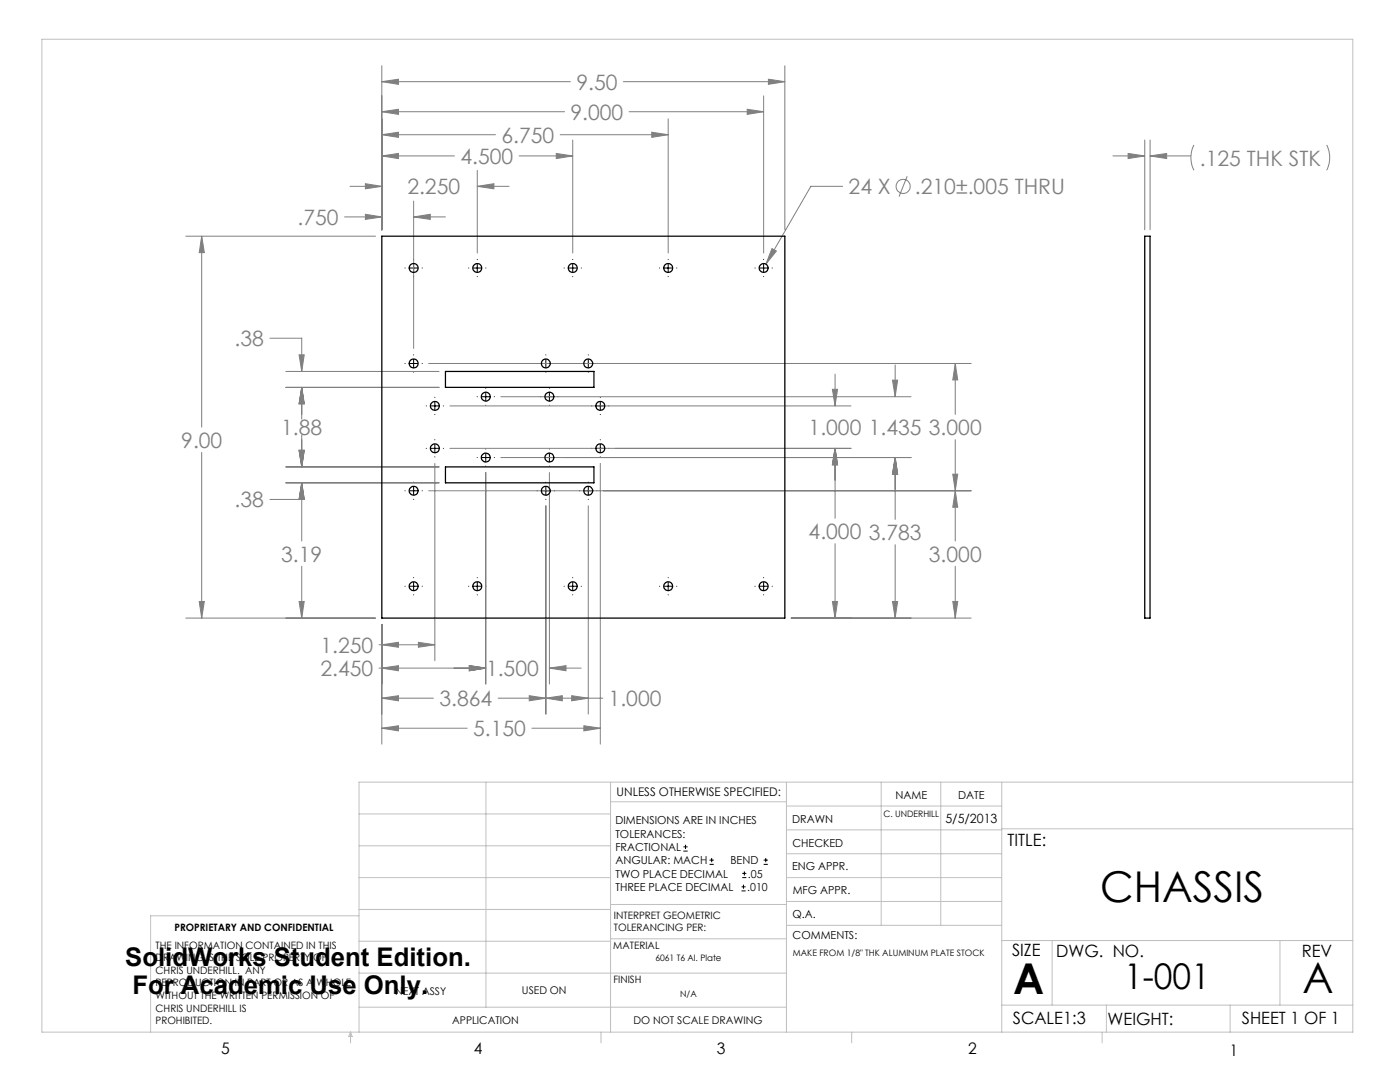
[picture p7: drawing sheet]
<svg xmlns="http://www.w3.org/2000/svg" width="279mm" height="216mm" viewBox="0 0 279 216" stroke-linecap="round" stroke-linejoin="round" font-family="sans-serif">
<g fill="none" stroke="#808080" stroke-width=".2">
<path d="M76.2 16.3l3.3-.5v1zM76.2 13.1v32.8M76.2 16.3h37.6M124.4 16.3h32.2M152.4 19.1v31.4M153.4 15.8l3.2 .5-3.2 .5zM156.6 13.1v32.8M69.8 37.2h6.4M72.9 36.7l3.3 .5-3.3 .5zM76.2 31.1l3.3-.5v1zM76.2 26.9l3.3-.5v1zM76.2 22.3l3.3-.5v1z"/>
<path d="M76.2 31.1h14.5M76.2 26.9h22.7M76.2 22.3h36.5M95.2 37.2l3.4-.5v1zM95.2 34v16.5M95.2 37.2h6.4M103.6 31.1h10.7M111 30.6l3.3 .5-3.3 .5zM111.8 26.9h21.5M114.3 27.9v22.6M125.6 22.3h26.8M130.1 26.4l3.2 .5-3.2 .5z"/>
<path d="M133.3 23.7v26.8M149.1 21.8l3.3 .5-3.3 .5zM168.2 37.2h-6.4l-8.9 15.5M181 35.2l-1.6 4M222.1 31.1h6.4M225.1 30.6l3.4 .5-3.4 .5zM228.5 27.9v18M229.5 31.1l3.3-.5v1zM229.5 31.1h8.2M229.5 27.9v18M238.3 28.9a5.6 5.6 0 0 0 0 5.1M264.8 28.9a5.6 5.6 0 0 1 0 5.1"/>
<path d="M37.1 47.1h37.8M40.3 47.1l.5 3.3h-1zM40.3 47.1v38.1M68.8 43.3h7.4M72.9 42.8l3.3 .5-3.3 .5zM82.5 43.3l3.4-.5v1zM82.5 40.1v29.4M82.5 43.3h6.4M154.1 49.6l.8 .5-2 2.6zM53.9 67.5h6.3v6.6M57 77.3h30.6M57 74.1h30.6"/>
<path d="M59.7 70.8h1l-.5 3.3zM60.2 77.3l.5 3.3h-1zM60.2 77.3v6.3M85.5 72.5h108.3M99.9 79.2h81.9M166.1 77.7h1l-.4 3.3zM166.7 74.6v6.4M178.1 75.8h1l-.5 3.4zM178.6 72.8v6.4M190.6 72.5l.5 3.3h-1zM190.6 72.5v10.2M40.3 90.3v33"/>
<path d="M53.9 99.7h6.3M57 96.3h30.6M57 93.2h30.6M59.7 89.9h1l-.5 3.3zM60.2 96.3l.5 3.3h-1zM60.2 86.8v6.4M60.2 96.3v11.6M85.5 97.9h108.3M86.8 92.5v39.3M89.8 89.5h80M89.8 81h80M96.9 94.3v42.2"/>
<path d="M99.9 91.3h81.9M109.6 94.3v42.2M119.8 92.5v56M166.7 89.5l.4 3.2h-1zM166.7 89.5v13.9M178.6 91.3l.5 3.3h-1zM178.6 91.3v12.3M190.1 94.6h1l-.5 3.3zM190.6 97.9l.5 3.3h-1zM190.6 87.7v20.2M60.2 113v10.3M108.9 100.9v41.6"/>
<path d="M117.4 100.9v41.6M166.7 108.5v14.8M178.6 108.7v14.6M190.6 113v10.3M37.1 123.3h37.8M39.8 120h1l-.5 3.3zM59.7 120h1l-.5 3.3zM75.6 128.7h11.2M75.6 133.3h21.3M76.2 128.7l3.3-.5v1zM76.2 133.3l3.3-.5v1zM76.2 139.3l3.3-.5v1z"/>
<path d="M76.2 124.6v23.9M76.2 139.3h10.3M83.5 128.2l3.3 .5-3.3 .5zM93.7 132.8l3.2 .5-3.2 .5zM99.4 139.3h20.9M105.6 138.8l3.3 .5-3.3 .5zM108.9 139.3l3.3-.5v1zM109.6 133.3l3.4-.5v1zM109.6 133.3h6.4M114.1 138.8l3.3 .5-3.3 .5zM157.9 123.3h35.9M166.1 120h1l-.4 3.3z"/>
<path d="M178.1 120h1l-.5 3.3zM190.1 120h1l-.5 3.3zM76.2 145.3l3.3-.5v1zM76.2 145.3h17M106.2 145.3h13.6M116.5 144.8l3.3 .5-3.3 .5z"/>
<circle cx="180.2" cy="37.2" r="1.4"/>
</g>
<g fill="none" stroke="#000" stroke-width=".2">
<path d="M80.8 53.5h.1M81.7 53.5h1.7M82.5 51.8h.1M82.5 52.6v1.7M82.5 55.2h.1M84.2 53.5h.1M93.5 53.5h.1M94.4 53.5h1.7M95.2 51.8h.1M95.2 52.6v1.7M95.2 55.2h.1M96.9 53.5h.1"/>
<path d="M112.6 53.5h.1M113.5 53.5h1.6M114.3 51.8h.1M114.3 52.6v1.7M114.3 55.2h.1M116 53.5h.1M131.6 53.5h.1M132.5 53.5h1.7M133.3 51.8h.1M133.3 52.6v1.7M133.3 55.2h.1M135 53.5h.1"/>
<path d="M150.7 53.5h.1M151.6 53.5h1.6M152.4 51.8h.1M152.4 52.6v1.7M152.4 55.2h.1M154.1 53.5h.1M80.8 72.5h.1M81.7 72.5h1.7M82.5 70.8h.1M82.5 71.7v1.7M82.5 74.2v.1M84.2 72.5h.1"/>
<path d="M86.8 79.3h.1M95.2 79.2h.1M96.1 79.2h1.7M96.9 77.4v.1M96.9 78.3v1.7M98.6 79.2h.1M107.2 72.5h.1M107.9 79.2h.1M108.1 72.5h1.7M108.8 79.2h1.7M108.9 70.8h.1M108.9 71.7v1.7"/>
<path d="M108.9 74.2v.1M109.6 77.4v.1M109.6 78.3v1.7M110.6 72.5h.1M111.3 79.2h.1M115.6 72.5h.1M116.6 72.5h1.7M117.4 70.8h.1M117.4 71.7v1.7M117.4 74.2v.1M119.1 72.5h.1M119.8 79.3h.1"/>
<path d="M80.8 97.9h.1M81.7 97.9h1.7M82.5 96.2h.1M82.5 97.1v1.7M82.5 99.6v.1M84.2 97.9h.1M85.1 81h.1M85.1 89.5h.1M85.9 81h1.7M85.9 89.5h1.7M86.8 80.2v1.6M86.8 82.7h.1"/>
<path d="M86.8 87.7v.1M86.8 88.6v1.7M86.8 91.2h.1M88.5 81h.1M88.5 89.5h.1M95.2 91.3h.1M96.1 91.3h1.7M96.9 80.9h.1M96.9 89.6h.1M96.9 90.5v1.6M96.9 93h.1M98.6 91.3h.1"/>
<path d="M107.2 97.9h.1M107.9 91.3h.1M108.1 97.9h1.7M108.8 91.3h1.7M108.9 96.2h.1M108.9 97.1v1.7M108.9 99.6v.1M109.6 80.9h.1M109.6 89.6h.1M109.6 90.5v1.6M109.6 93h.1M110.6 97.9h.1"/>
<path d="M111.3 91.3h.1M115.6 97.9h.1M116.6 97.9h1.7M117.4 96.2h.1M117.4 97.1v1.7M117.4 99.6v.1M118.1 81h.1M118.1 89.5h.1M119 81h1.6M119 89.5h1.6M119.1 97.9h.1M119.8 80.2v1.6"/>
<path d="M119.8 82.7h.1M119.8 87.7v.1M119.8 88.6v1.7M119.8 91.2h.1M121.5 81h.1M121.5 89.5h.1M80.8 117h.1M81.7 117h1.7M82.5 115.3h.1M82.5 116.1v1.7M82.5 118.7h.1M84.2 117h.1"/>
<path d="M93.5 117h.1M94.4 117h1.7M95.2 115.3h.1M95.2 116.1v1.7M95.2 118.7h.1M96.9 117h.1M112.6 117h.1M113.5 117h1.6M114.3 115.3h.1M114.3 116.1v1.7M114.3 118.7h.1M116 117h.1"/>
<path d="M131.6 117h.1M132.5 117h1.7M133.3 115.3h.1M133.3 116.1v1.7M133.3 118.7h.1M135 117h.1M150.7 117h.1M151.6 117h1.6M152.4 115.3h.1M152.4 116.1v1.7M152.4 118.7h.1M154.1 117h.1"/>
<path d="M136.4 169.8h.8M136.4 169h.8M136.8 168.6v.8M141.6 172.5h.9M141.6 171.6h.9M142 171.2v.8M148 177.8h.8M148 177h.8M148.1 175.1h.8M148.1 174.3h.8M148.4 176.5v.8M148.6 173.9v.8"/>
<path d="M152.4 172.5h.8M152.4 171.6h.8M152.8 171.2v.8"/>
</g>
<g fill="none" stroke="#c0c0c0" stroke-width=".2">
<path d="M8.4 7.8h261.6v198.2h-261.6zM97 156.1v44.9M121.8 156.1v49.9M121.8 160h35.2M157 156.1v49.9M175.9 156.1v28.5M187.7 156.1v28.5M199.9 156.1v49.9M270 156.1h-198.4v49.9M71.6 175.1h50.2M71.6 168.8h50.2M71.6 162.4h50.2"/>
<path d="M157 170.4h42.9M157 165.6h42.9M157 160.8h42.9M157 175.1h42.9M157 179.9h42.9M199.9 165.4h70.1M71.6 194.2h85.4M71.6 187.8h50.2M71.6 181.5h50.2M71.6 182.7h-41.5v23.3M121.8 187.3h35.2M121.8 180.5h35.2"/>
<path d="M157 184.6h42.9M199.9 187.7h70.1M210 187.7v12.9M255.4 187.7v12.9M70 206v2.1M70 206l.3 .8h-.7zM71.6 201h85.4M119.9 206v2.1M170 206v2.1M199.9 200.6h70.1M220 206v2.1M220.8 200.6v5.4"/>
<path d="M245.5 200.6v5.4"/>
</g>
<path d="M76.2 16.3l3.3-.5v1zM153.4 15.8l3.2 .5-3.2 .5zM39.8 120h1l-.5 3.3zM40.3 47.1l.5 3.3h-1zM72.9 42.8l3.3 .5-3.3 .5zM82.5 43.3l3.4-.5v1zM72.9 36.7l3.3 .5-3.3 .5zM95.2 37.2l3.4-.5v1zM76.2 31.1l3.3-.5v1zM111 30.6l3.3 .5-3.3 .5zM76.2 26.9l3.3-.5v1zM130.1 26.4l3.2 .5-3.2 .5zM76.2 22.3l3.3-.5v1zM149.1 21.8l3.3 .5-3.3 .5zM76.2 128.7l3.3-.5v1zM83.5 128.2l3.3 .5-3.3 .5zM76.2 133.3l3.3-.5v1zM93.7 132.8l3.2 .5-3.2 .5zM76.2 139.3l3.3-.5v1zM105.6 138.8l3.3 .5-3.3 .5zM93.7 132.8l3.2 .5-3.2 .5zM109.6 133.3l3.4-.5v1zM108.9 139.3l3.3-.5v1zM114.1 138.8l3.3 .5-3.3 .5zM76.2 145.3l3.3-.5v1zM116.5 144.8l3.3 .5-3.3 .5zM59.7 120h1l-.5 3.3zM60.2 96.3l.5 3.3h-1zM60.2 96.3l.5 3.3h-1zM59.7 89.9h1l-.5 3.3zM59.7 89.9h1l-.5 3.3zM60.2 77.3l.5 3.3h-1zM60.2 77.3l.5 3.3h-1zM59.7 70.8h1l-.5 3.3zM166.7 89.5l.4 3.2h-1zM166.1 77.7h1l-.4 3.3zM178.6 91.3l.5 3.3h-1zM178.1 75.8h1l-.5 3.4zM190.1 94.6h1l-.5 3.3zM190.6 72.5l.5 3.3h-1zM190.1 120h1l-.5 3.3zM190.6 97.9l.5 3.3h-1zM178.1 120h1l-.5 3.3zM178.6 91.3l.5 3.3h-1zM166.1 120h1l-.4 3.3zM166.7 89.5l.4 3.2h-1zM154.1 49.6l-1.2 3.1 2-2.6zM229.5 31.1l3.3-.5v1zM225.1 30.6l3.4 .5-3.4 .5z" fill="#808080"/>
<g fill="none" stroke="#000" stroke-width=".25">
<path d="M76.2 47.1h80.4v76.2h-80.4zM228.5 47.1h1v76.2h-1zM88.9 74.1h29.6v3.2h-29.6zM88.9 93.2h29.6v3.1h-29.6z"/>
<circle cx="82.6" cy="53.5" r=".89"/>
<circle cx="95.2" cy="53.5" r=".88"/>
<circle cx="114.3" cy="53.5" r=".89"/>
<circle cx="133.4" cy="53.5" r=".89"/>
<circle cx="152.4" cy="53.5" r=".88"/>
<circle cx="82.6" cy="72.5" r=".89"/>
<circle cx="97" cy="79.1" r=".87"/>
<circle cx="108.9" cy="72.5" r=".89"/>
<circle cx="109.7" cy="79.1" r=".87"/>
<circle cx="117.4" cy="72.5" r=".89"/>
<circle cx="82.5" cy="97.9" r=".88"/>
<circle cx="86.8" cy="81" r=".88"/>
<circle cx="86.8" cy="89.5" r=".88"/>
<circle cx="96.9" cy="91.3" r=".88"/>
<circle cx="108.9" cy="97.9" r=".89"/>
<circle cx="109.6" cy="91.3" r=".88"/>
<circle cx="117.4" cy="97.9" r=".89"/>
<circle cx="119.8" cy="81" r=".89"/>
<circle cx="119.8" cy="89.5" r=".89"/>
<circle cx="82.5" cy="117" r=".88"/>
<circle cx="95.3" cy="117" r=".89"/>
<circle cx="114.3" cy="117" r=".88"/>
<circle cx="133.3" cy="117" r=".88"/>
<circle cx="152.4" cy="117" r=".89"/>
</g>
<g font-size="8.5">
<text x="219.6" y="179.9">CHASSIS</text>
<text x="202.2" y="198.3">A</text>
<text x="260" y="198.1">A</text>
</g>
<text font-size="7.1" x="224.3" y="197.4">1-001</text>
<g font-size="5.1">
<text x="25" y="192.8">SolidWorks Student Edition.</text>
<text x="26.4" y="198.4">For Academic Use Only.</text>
</g>
<g font-size="4.2" fill="#808080">
<text x="115" y="17.9">9.50</text>
<text x="113.9" y="23.9">9.000</text>
<text x="100.1" y="28.5">6.750</text>
<text x="91.9" y="32.7">4.500</text>
<text x="239.5" y="33">.125 THK STK</text>
<text x="81.3" y="38.8">2.250</text>
<text x="169.4" y="38.7">24 X</text>
<text x="182.6" y="38.7">.210±.005 THRU</text>
<text x="59.4" y="44.9">.750</text>
<text x="46.8" y="69.1">.38</text>
<text x="36.2" y="89.3">9.00</text>
<text x="56.1" y="86.8">1.88</text>
<text x="161.4" y="86.8">1.000</text>
<text x="173.4" y="86.8">1.435</text>
<text x="185.4" y="86.8">3.000</text>
<text x="46.8" y="101.2">.38</text>
<text x="161.4" y="107.5">4.000</text>
<text x="173.4" y="107.7">3.783</text>
<text x="56.1" y="112.1">3.19</text>
<text x="185.4" y="112.1">3.000</text>
<text x="63.9" y="130.2">1.250</text>
<text x="63.9" y="134.9">2.450</text>
<text x="97" y="134.9">1.500</text>
<text x="87.7" y="140.9">3.864</text>
<text x="121.5" y="140.9">1.000</text>
<text x="94.4" y="146.9">5.150</text>
</g>
<g font-size="3.4">
<text x="201.1" y="168.8">TITLE:</text>
<text x="202" y="190.8">SIZE</text>
<text x="210.8" y="190.9">DWG. NO.</text>
<text x="259.8" y="191">REV</text>
<text x="202.1" y="204.4">SCALE1:3</text>
<text x="221" y="204.5">WEIGHT:</text>
<text x="247.8" y="204.4">SHEET 1 OF 1</text>
</g>
<g font-size="3.2">
<text x="44.2" y="210.4">5</text>
<text x="94.6" y="210.3">4</text>
<text x="143.1" y="210.4">3</text>
<text x="193.2" y="210.3">2</text>
<text x="245.4" y="210.6">1</text>
</g>
<text font-size="2.5" x="188.7" y="164.2">5/5/2013</text>
<text font-size="2.4" x="123.1" y="158.9">UNLESS OTHERWISE SPECIFIED:</text>
<g font-size="2.2">
<text x="178.7" y="159.4">NAME</text>
<text x="191.2" y="159.4">DATE</text>
<text x="122.8" y="164.5">DIMENSIONS ARE IN INCHES</text>
<text x="122.8" y="167.1">TOLERANCES:</text>
<text x="158.1" y="164.2">DRAWN</text>
<text x="122.8" y="169.8">FRACTIONAL</text>
<text x="122.8" y="172.5">ANGULAR: MACH</text>
<text x="145.8" y="172.5">BEND</text>
<text x="158.1" y="173.7">ENG APPR.</text>
<text x="158.2" y="169.1">CHECKED</text>
<text x="122.8" y="177.8">THREE PLACE DECIMAL</text>
<text x="122.8" y="175.1">TWO PLACE DECIMAL</text>
<text x="149.1" y="177.8">.010</text>
<text x="149.3" y="175.1">.05</text>
<text x="158.2" y="178.4">MFG APPR.</text>
<text x="158.2" y="183.2">Q.A.</text>
<text x="158.2" y="187.4">COMMENTS:</text>
</g>
<g font-size="2.1">
<text x="78.8" y="198.5">NEXT ASSY</text>
<text x="104.2" y="198.4">USED ON</text>
<text x="90.2" y="204.3">APPLICATION</text>
<text x="126.4" y="204.3">DO NOT SCALE DRAWING</text>
</g>
<g font-size="2">
<text x="34.8" y="185.7">PROPRIETARY AND CONFIDENTIAL</text>
<text x="122.5" y="183.3">INTERPRET GEOMETRIC</text>
<text x="122.5" y="185.9">TOLERANCING PER:</text>
<text x="31.1" y="189.3">THE INFORMATION CONTAINED IN THIS</text>
<text x="31.1" y="191.8">DRAWING IS THE SOLE PROPERTY OF</text>
<text x="122.4" y="189.4">MATERIAL</text>
<text x="31.1" y="194.3">CHRIS UNDERHILL. ANY</text>
<text x="31.1" y="196.8">REPRODUCTION IN PART OR AS A WHOLE</text>
<text x="122.4" y="196.2">FINISH</text>
<text x="31.1" y="199.4">WITHOUT THE WRITTEN PERMISSION OF</text>
<text x="31.1" y="201.9">CHRIS UNDERHILL IS</text>
<text x="31.1" y="204.4">PROHIBITED.</text>
</g>
<g font-size="1.8">
<text x="176.3" y="163.1">C. UNDERHILL</text>
<text x="130.8" y="191.7">6061 T6 Al. Plate</text>
<text x="158.3" y="190.9">MAKE FROM 1/8&quot; THK ALUMINUM PLATE STOCK</text>
<text x="135.7" y="198.9">N/A</text>
</g>
</svg>
